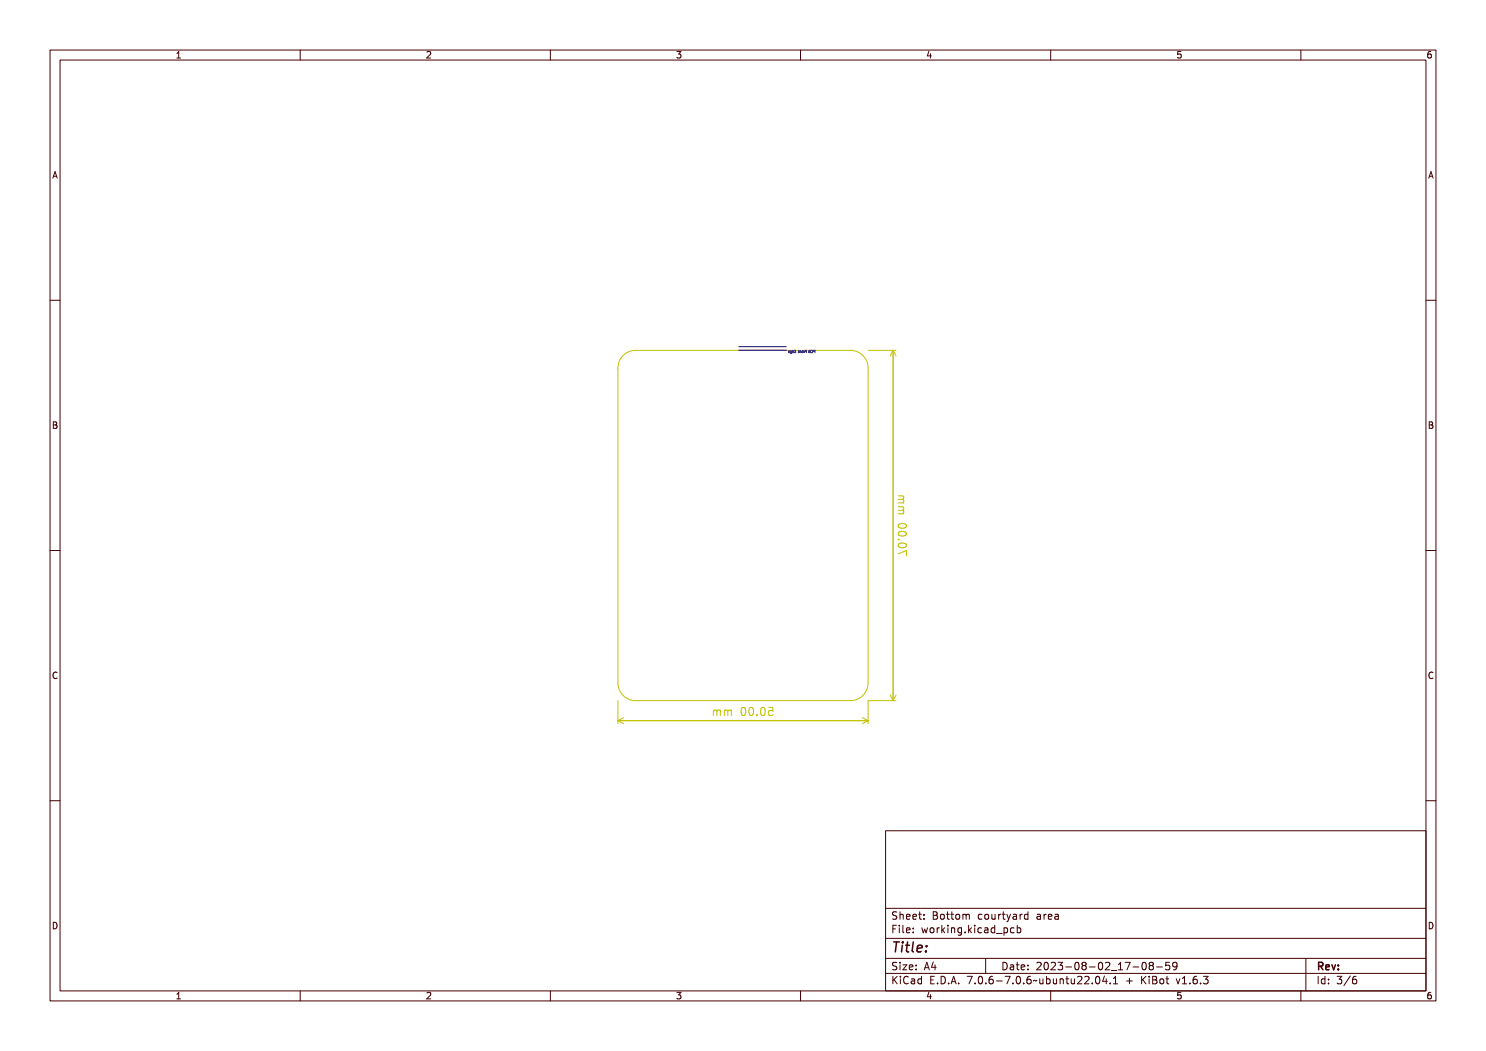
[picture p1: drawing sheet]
<svg xmlns="http://www.w3.org/2000/svg" width="297mm" height="210mm" viewBox="0 0 297 210" stroke-linecap="round" stroke-linejoin="round" font-family="sans-serif">
<g fill="none" stroke="#c2c200" stroke-width=".2">
<path d="M124.5 71a3.5 3.5 0 0 1 2.5-1h43a3.5 3.5 0 0 1 3.5 3.5v63a3.5 3.5 0 0 1-3.5 3.5h-43a3.5 3.5 0 0 1-3.5-3.5v-63a3.5 3.5 0 0 1 1-2.5zM173.5 70h5.6M178.5 70v70M178.5 70l-.6 1.1M178.5 70l.6 1.1M179.5 99.1l1 .1 .1 .4-.2 .2M179.5 99.8h.9M179.9 100l1.2-.1v.1h-.9l-.2 .2 .2 .1h.9v.2h-.9l-.2 .1 .2 .2h.9v.2h-1.2l.1-.2-.1-.3 .1-.2zM180.4 99.8l.2 .2-.1 .5M179.5 109.1l1.6 .6v.2l-1.4-.6v.8h-.2zM179.5 110.7l1.7-.7v1.1M179.5 107.8h.2"/>
<path d="M179.5 102.7h1.1M179.5 101.3h1l.1 .4-.2 .3M179.5 102h.9M179.5 100.5h1.1M179.6 108a.98 .98 0 0 1 1.5 .3 .92 .92 0 0 1-.8 .5 .92 .92 0 0 1-.8-.5zM179.6 105.4a.98 .98 0 0 1 1.5 .3 .92 .92 0 0 1-.8 .5 .92 .92 0 0 1-.8-.5zM179.6 104.1a.98 .98 0 0 1 1.5 .2 .92 .92 0 0 1-.8 .6 .92 .92 0 0 1-.8-.6zM179.6 106.4a1.09 1.09 0 0 1 1.6 .2 .87 .87 0 0 1-.9 .5 .87 .87 0 0 1-.8-.5zM179.6 108.7a1.09 1.09 0 0 1 1.6 .2 .87 .87 0 0 1-.9 .6 .87 .87 0 0 1-.8-.6zM179.7 104.8a.88 .88 0 0 1 1.5 .4 .93 .93 0 0 1-1.7-.2zM179.7 108.2a1.01 1.01 0 0 1 1.3 .1 .87 .87 0 0 1-1.4 0zM179.7 105.5a1.01 1.01 0 0 1 1.3 .2 .87 .87 0 0 1-1.4 0z"/>
<path d="M179.7 104.2a1.01 1.01 0 0 1 1.3 .1 .87 .87 0 0 1-1.4 0zM179.9 101.3l1.2-.1v.1l-.9 .1-.2 .1 .2 .1h.9v.2h-.9l-.2 .1 .2 .2h.9v.2h-1.2l.1-.2-.1-.3 .1-.1zM180.4 102l.2 .2-.1 .5M180.8 106.8h.3v.3h-.3zM177.9 138.9l.6 1.1M179.1 138.9l-.6 1.1M123.5 140v4.6M123.5 144h50M123.5 144l1.1 .6M124.6 143.4l-1.1 .6M142.7 142l-.1 1M143.5 141.5h.8v.1h-.6v.4a.58 .58 0 0 1 .7 .7 .58 .58 0 0 1-1 .3v-.2a.42 .42 0 0 0 .6 .1 .42 .42 0 0 0 .1-.6 .42 .42 0 0 0-.6-.1z"/>
<path d="M144.9 141.5a.57 .57 0 0 1 .7 .1 .57 .57 0 0 1 .1 .6 .57 .57 0 0 1-.5 .9 .57 .57 0 0 1-.5-.9zM145.1 141.6a.63 .63 0 0 1 .4 1l-.1 .3a.62 .62 0 0 1-.4-1zM146.4 142.7h.3v.3h-.3zM147.6 141.5a.57 .57 0 0 1 .6 .1 .57 .57 0 0 1 .2 .6 .57 .57 0 0 1-.6 .9 .57 .57 0 0 1-.5-.9zM147.7 141.6a.63 .63 0 0 1 .4 1l-.1 .3a.62 .62 0 0 1-.4-1zM148.9 141.5a.57 .57 0 0 1 .6 .1 .57 .57 0 0 1 .2 .6 .57 .57 0 0 1-.5 .9 .57 .57 0 0 1-.6-.9zM149 141.6a.63 .63 0 0 1 .4 1l-.1 .3a.62 .62 0 0 1-.4-1zM151.2 141.8l.2 .2 .3-.2 .1 .2 .4-.2 .1 1.2h-.1v-.8l-.2-.2-.1 .2v.8h-.2v-.8l-.1-.2-.2 .2v.8h-.2zM152.6 141.8l.1 .2 .3-.2 .2 .2 .3-.2 .1 1.2h-.1v-.8l-.2-.2-.1 .2v.8h-.2v-.8l-.1-.2-.2 .2v.8h-.1zM153.6 141.3h.8l.1 .8-.2-.1M154.5 142.8l-.2 .2M172.4 143.4l1.1 .6"/>
<path d="M173.5 144l-1.1 .6M179.1 140h-5.6v4.6"/>
<circle cx="180.3" cy="108.3" r=".14"/>
<circle cx="180.3" cy="104.3" r=".14"/>
<circle cx="180.3" cy="105.7" r=".14"/>
<circle cx="145.2" cy="142.2" r=".14"/>
<circle cx="147.8" cy="142.2" r=".14"/>
<circle cx="149.2" cy="142.2" r=".14"/>
</g>
<g fill="none" stroke="#000084" stroke-width=".2">
<path d="M147.7 70h9.5M147.7 69.3h9.5M152.4 70l.3 .1-.3 .2v.1zM152.4 70.1l.2 .1h-.2zM152.8 70.1h.2a.16 .16 0 0 0-.2 .1 .16 .16 0 0 0 .2 .2 .22 .22 0 0 1-.3-.1 .22 .22 0 0 1 .1-.2zM153.1 70l.3 .1-.1 .3h-.2zM153.2 70.2l.1 .2h-.1zM153.2 70.1h.1l-.1 .1zM153.9 70h.2l-.2 .1v.1h.2h-.2v.2zM154.3 70.1h.2l-.2 .1v.2zM154.9 70.1h.3v.3l-.1-.2-.2 .2zM155.4 70l.2 .1-.2 .1 .2 .2h-.2z"/>
<path d="M156.1 70h.2l-.2 .1v.1h.2h-.2v.2h.2h-.2zM156.4 70.2h.2l.1-.2v.4h-.3zM156.8 70.2l.2-.1v.5h-.2l.2-.2h-.2zM157.2 70.2h.2v.1h-.2l.2 .1h-.2zM157.2 70.2l.2 .1zM157.6 70.2h.2v.2h-.2M157.6 70.2v.1M157.6 70.3h.2M158 70.2h.2M158 70.2v.3l.2 .1M158.2 70.2h.1M158.2 70.4h-.2"/>
<path d="M158.2 70.2v.2M158.2 70.4h.1M158.4 70v.4h.2v-.2M158.4 70.2h.2M158.6 70.2h.1M158.8 70h.2v.5h-.2M158.9 70.2h.1M159.5 70.5h.1M159.5 70.2h.2M159.6 70.4v.1M159.6 70v.4M160 70.2h-.1v.3"/>
<path d="M160 70.2h.1M160.1 70.2v.3M160.3 70.2v.2h.2M160.3 70.2h.2v.2M160.3 70.2h.1M160.5 70.4h.1M160.6 70.2l.2 .1M160.8 70.2v.3M160.9 70h.2v.5M161 70.2h.1M161.7 70.3h.1M161.7 70.1v.1"/>
<path d="M161.7 70.2h.1M161.8 70h.2v.5l-.3-.1v-.1M161.8 70l-.1 .1M161.8 70.2h.1M161.8 70.2h.2M161.8 70.2l-.1 .1M162.2 70.1v-.1a.21 .21 0 0 1 .2 .2 .21 .21 0 0 1-.2 .2M162.6 70.1l.1 .1 .2 .1M162.7 70h.2v.5M162.7 70l-.1 .1"/>
<circle cx="154.7" cy="70.3" r=".17"/>
<circle cx="154.7" cy="70.3" r=".12"/>
<circle cx="156.6" cy="70.3" r=".11"/>
<circle cx="156.9" cy="70.3" r=".11"/>
</g>
<g fill="none" stroke="#480000" stroke-width=".2">
<path d="M10 10h277v190h-277zM12 12h273v186h-273zM60 10v2M110 10v2M160 10v2M210 10v2M260 10v2M10 60h2M285 60h2M10 110h2M285 110h2M10 160h2"/>
<path d="M285 160h2M177 166h108v32h-108zM60 198v2M110 198v2M160 198v2M177 181.5h108M177 187.5h108M177 191.5h108M177 194.5h108M178.1 195.2h.2v.6l.6-.6h.3l-.6 .6 .6 .8h-.2l-.5-.7-.2 .2v.5h-.2zM178.2 185h.9v.2h-.7v.4h.6v.2h-.6v.7h-.2zM178.3 182.4l.5-.1h.2v.2a.31 .31 0 0 0-.5-.1 .31 .31 0 0 0 0 .5 .5 .5 0 0 1 .6 .6 .5 .5 0 0 1-.8 .2l-.1-.2a.34 .34 0 0 0 .4 .1 .34 .34 0 0 0 .1-.5 .47 .47 0 0 1-.5-.2 .47 .47 0 0 1 .1-.5z"/>
<path d="M178.3 192.5l.5-.1h.2v.2a.31 .31 0 0 0-.5-.1 .31 .31 0 0 0 0 .5 .5 .5 0 0 1 .6 .6 .5 .5 0 0 1-.8 .2l-.1-.2a.34 .34 0 0 0 .4 .1 .34 .34 0 0 0 .1-.5 .47 .47 0 0 1-.5-.2 .47 .47 0 0 1 .1-.5zM179.4 182.2h.2v.6a.35 .35 0 0 1 .4-.1 .35 .35 0 0 1 .2 .4v.6h-.2v-.8h-.4v.8h-.2zM179.5 185.4h.4v.9h.4v.2h-.9v-.2h.3v-.8h-.2zM179.5 192.8h.4v.9h.4v.1h-.9v-.1h.3v-.8h-.2zM179.5 195.6h.4v.9h.4v.1h-.9v-.1h.3v-.8h-.2zM179.7 184.9h.2v.3h-.2zM179.7 192.3h.2v.3h-.2zM179.7 195.1h.2v.3h-.2zM180.6 184.9h.4v1.3l.4 .1v.2l-.5-.2v-1.2h-.3zM180.6 192.8h.8l-.6 .9h.6v.1h-.8l.6-.9h-.6zM180.7 182.8l.1-.1a.49 .49 0 0 1 .5 0 .49 .49 0 0 1 .2 .5h-.8a.42 .42 0 0 0 .3 .4 .42 .42 0 0 0 .4-.1 .47 .47 0 0 1-.4 .3 .47 .47 0 0 1-.4-.3zM180.7 195.4a.4 .4 0 0 1 .4-.3 .4 .4 0 0 1 .4 .3 .56 .56 0 0 0-.8 .4 .56 .56 0 0 0 .5 .7l.3-.1a.43 .43 0 0 1-.5 .3 .43 .43 0 0 1-.4-.4v-.6z"/>
<path d="M180.8 182.9l.4-.1 .1 .3h-.6zM181.8 195.6l.3-.1a.43 .43 0 0 1 .5 .5v.6h-.1v-.1a.38 .38 0 0 1-.5 .2 .38 .38 0 0 1-.2-.5 .38 .38 0 0 1 .4-.2h.3a.35 .35 0 0 0-.3-.4 .35 .35 0 0 0-.4 .2zM181.9 182.8l.1-.1a.49 .49 0 0 1 .5 0 .49 .49 0 0 1 .2 .5h-.8a.42 .42 0 0 0 .3 .4 .42 .42 0 0 0 .5-.1 .47 .47 0 0 1-.5 .3 .47 .47 0 0 1-.4-.3zM181.9 185.5l.1-.1a.49 .49 0 0 1 .5 0 .49 .49 0 0 1 .2 .5h-.8a.42 .42 0 0 0 .3 .4 .42 .42 0 0 0 .5-.1 .47 .47 0 0 1-.5 .3 .47 .47 0 0 1-.4-.3zM181.9 192.9l.1-.1a.49 .49 0 0 1 .5 0 .49 .49 0 0 1 .2 .5h-.8a.42 .42 0 0 0 .3 .4 .42 .42 0 0 0 .5-.1 .47 .47 0 0 1-.5 .3 .47 .47 0 0 1-.4-.3zM182 196.2l.5-.1a.31 .31 0 0 1-.2 .4 .31 .31 0 0 1-.4-.1zM182 182.9l.4-.1 .1 .3h-.6zM182 185.6l.4-.1 .1 .3h-.6zM182 193l.4-.1 .1 .3h-.6zM183 195.7l.4-.2 .2 .2v-.6h.2v1.5h-.2v-.1a.42 .42 0 0 1-.5 .1 .42 .42 0 0 1-.2-.5zM183.2 195.8l.1-.1a.4 .4 0 0 1 .3 .4 .4 .4 0 0 1-.3 .4l-.2-.2zM183.2 182.3h.2v.4h.4v.1h-.4v.7l.4 .1v.1h-.4l-.1-.1-.1-.8h-.3v-.1h.3z"/>
<path d="M183.3 185.4h.2v.3h-.2zM183.3 186.2h.2v.3h-.2zM183.3 192.8h.2v.3h-.2zM183.3 193.6h.2v.2h-.2zM184.5 182.7h.2v.3h-.2zM184.5 183.5h.2v.2h-.2zM185.2 185.4h.2l.2 .8 .1-.5h.2l.2 .5 .1-.8h.2l-.2 1.1h-.2l-.2-.7-.2 .7h-.1zM185.4 195.2h.9v.2h-.7v.4h.6v.2h-.6v.5h.7v.1h-.9zM185.7 192.4h.2l.5 1.4h-.2l-.1-.3h-.5l-.1 .3h-.2zM185.8 192.6l.2 .7h-.4zM186.6 182.3h.4a.35 .35 0 0 1 .5 .2 .35 .35 0 0 1-.3 .5 .41 .41 0 0 1 .3 .5 .41 .41 0 0 1-.5 .2h-.4zM186.8 183.1h.2a.27 .27 0 0 1 .3 .2 .27 .27 0 0 1-.3 .3h-.2z"/>
<path d="M186.8 182.5h.2a.23 .23 0 0 1 .3 .2 .23 .23 0 0 1-.3 .2h-.2zM186.8 185.6l.1-.1a.39 .39 0 0 1 .4 .4 .39 .39 0 0 1-.4 .4l-.1-.2zM186.9 196.4h.2v.2h-.2zM187.1 192.4h.2v.9h.2v.2h-.2v.3h-.2v-.3h-.6zM187.1 192.6v.7h-.4zM187.8 195.2a.76 .76 0 0 1 .9 .7 .76 .76 0 0 1-.9 .7zM188 195.4a.57 .57 0 0 1 .5 .5 .57 .57 0 0 1-.5 .6zM188 185.4h.2v.2v-.1a.29 .29 0 0 1 .3-.2 .29 .29 0 0 1 .3 .3 .37 .37 0 0 0-.5-.1 .37 .37 0 0 0-.1 .4v.6h-.2zM188 182.9l.1-.1a.39 .39 0 0 1 .4 .4 .39 .39 0 0 1-.4 .4l-.1-.2zM189.1 184.9h.1v.9l.5-.4h.2l-.4 .4 .5 .7h-.2l-.4-.6-.2 .1v.5h-.1zM189.2 182.3h.2v.4h.4v.1h-.4v.7l.4 .1v.1h-.4l-.1-.1-.1-.8h-.2v-.1h.2zM189.3 196.4h.3v.2h-.3z"/>
<path d="M190.3 185.4h.4v.9h.4v.2h-.9v-.2h.4v-.8h-.3zM190.5 182.3h.1v.4h.4v.1h-.4v.7l.4 .1v.1h-.4l-.1-.1v-.8h-.3v-.1h.3zM190.5 195.2h.3l.4 1.4h-.2l-.1-.3h-.5l-.1 .3h-.2zM190.6 184.9h.1v.3h-.1zM190.6 195.4l.2 .7h-.4zM191.4 185.4h.2v.1a.35 .35 0 0 1 .4-.1 .35 .35 0 0 1 .3 .4v.7h-.2l-.1-.9h-.3l-.1 .9h-.2zM191.6 182.9l.1-.1a.39 .39 0 0 1 .4 .4 .39 .39 0 0 1-.4 .4l-.1-.2zM191.7 196.4h.3v.2h-.3zM192.5 182.7l.6 .1 .3-.1 .1 1h-.1l-.1-.9-.2 .1v.8h-.1l-.2-.9-.1 .9h-.2zM192.7 185.5l.3-.2 .3 .2v-.1h.2v1a.53 .53 0 0 1-.8 .4v-.2a.36 .36 0 0 0 .4 .1 .36 .36 0 0 0 .2-.4l-.1 .1a.53 .53 0 0 1-.7-.3 .53 .53 0 0 1 .2-.6zM192.8 185.6l.1-.1a.39 .39 0 0 1 .4 .4 .39 .39 0 0 1-.4 .4l-.1-.2zM193.8 195.2h.9l-.5 1.4h-.2l.5-1.2h-.7z"/>
<path d="M194.1 186.2h.3v.3h-.3zM195.1 184.9h.2v.9l.4-.4h.3l-.5 .4 .5 .7h-.2l-.4-.6-.1 .1v.5h-.2zM195.2 182.8a.39 .39 0 0 1 .4-.2 .39 .39 0 0 1 .3 .3 .4 .4 0 0 0-.6 0 .4 .4 0 0 0 0 .6 .4 .4 0 0 0 .6 0 .45 .45 0 0 1-.6 .3 .45 .45 0 0 1-.3-.6zM195.3 196.4h.3v.2h-.3zM196.3 185.4h.5v.9h.3v.2h-.9v-.2h.4v-.8h-.3zM196.3 195.4a.57 .57 0 0 1 .7 0 .57 .57 0 0 1 .1 .8 .5 .5 0 0 1-.6 .5 .5 .5 0 0 1-.3-.8zM196.4 182.9l.1-.1a.39 .39 0 0 1 .4 .4 .39 .39 0 0 1-.4 .4l-.1-.2zM196.5 195.4a.61 .61 0 0 1 .4 1l-.1 .1a.61 .61 0 0 1-.4-1zM196.6 184.9h.2v.3h-.2zM197 191.5v3M197.4 182.7h.2v.8l.2 .1 .3-.2v-.7h.2v1h-.2v-.1a.35 .35 0 0 1-.4 .2 .35 .35 0 0 1-.3-.5zM197.6 185.5a.39 .39 0 0 1 .4-.2 .39 .39 0 0 1 .3 .3 .4 .4 0 0 0-.6 0 .4 .4 0 0 0 0 .6 .4 .4 0 0 0 .6 0 .45 .45 0 0 1-.6 .3 .45 .45 0 0 1-.3-.6z"/>
<path d="M197.7 196.4h.3v.2h-.3zM198.7 185.4l.2-.1a.43 .43 0 0 1 .6 .5v.7h-.2v-.2a.38 .38 0 0 1-.5 .2 .38 .38 0 0 1-.2-.5 .38 .38 0 0 1 .5-.2h.2a.35 .35 0 0 0-.3-.4 .35 .35 0 0 0-.3 .2zM198.7 195.4a.38 .38 0 0 1 .4-.3 .38 .38 0 0 1 .3 .3 .43 .43 0 0 0-.5 0 .43 .43 0 0 0-.1 .5 .46 .46 0 0 1 .7 .1 .46 .46 0 0 1-.2 .6 .46 .46 0 0 1-.7-.2zM198.8 182.7h.2v.2v-.1a.29 .29 0 0 1 .4-.2 .29 .29 0 0 1 .2 .3 .37 .37 0 0 0-.4-.1 .37 .37 0 0 0-.2 .4v.5h-.2zM198.8 186l.5-.1a.31 .31 0 0 1-.1 .4 .31 .31 0 0 1-.4-.1zM199.9 185.5l.3-.2 .3 .2v-.6h.2v1.6h-.2v-.2a.42 .42 0 0 1-.5 .1 .42 .42 0 0 1-.2-.5zM200 196h.5v.2h-.5zM200 185.6l.1-.1a.39 .39 0 0 1 .4 .4 .39 .39 0 0 1-.4 .4l-.1-.2zM200.1 182.3h.2v.4h.4v.1h-.4v.7l.4 .1v.1h-.4l-.2-.1v-.8h-.3v-.1h.3zM200.1 192.4a.76 .76 0 0 1 1 .7 .76 .76 0 0 1-1 .7zM200.3 192.6a.57 .57 0 0 1 .6 .5 .57 .57 0 0 1-.6 .6zM200.9 186.8l1.2 .1z"/>
<path d="M201 182.7h.2l.3 .8 .3-.8h.2l-.3 .7a.68 .68 0 0 1-.7 .8l.4-.5zM201 195.2h.9l-.5 1.4h-.2l.5-1.2h-.7zM201.4 192.8l.3-.1a.43 .43 0 0 1 .5 .5v.6h-.1v-.1a.38 .38 0 0 1-.5 .2 .38 .38 0 0 1-.2-.5 .38 .38 0 0 1 .4-.2h.3a.35 .35 0 0 0-.3-.4 .35 .35 0 0 0-.4 .2zM201.6 193.4l.5-.1a.31 .31 0 0 1-.2 .4 .31 .31 0 0 1-.4-.1zM202.2 185.4h.2v.1a.53 .53 0 0 1 .8 .3 .53 .53 0 0 1-.6 .7l-.2-.2v.6h-.2zM202.3 182.7l.3-.1a.43 .43 0 0 1 .5 .5v.6h-.2v-.1a.38 .38 0 0 1-.5 .2 .38 .38 0 0 1-.2-.5 .38 .38 0 0 1 .5-.2h.2a.35 .35 0 0 0-.2-.4 .35 .35 0 0 0-.4 .2zM202.4 183.3l.5-.1a.31 .31 0 0 1-.1 .4 .31 .31 0 0 1-.4-.1zM202.5 185.6l.1-.1a.4 .4 0 0 1 .4 .4 .4 .4 0 0 1-.4 .4l-.2-.2zM202.5 196.4h.3v.2h-.3zM202.8 192.4h.2v.4h.4v.1h-.4v.7l.4 .1v.1h-.4l-.2-.1v-.8h-.3v-.1h.3zM203.5 195.4a.57 .57 0 0 1 .8 0 .57 .57 0 0 1 0 .8 .5 .5 0 0 1-.6 .5 .5 .5 0 0 1-.3-.8zM203.6 185.5a.39 .39 0 0 1 .4-.2 .39 .39 0 0 1 .3 .3 .4 .4 0 0 0-.5 0 .4 .4 0 0 0 0 .6 .4 .4 0 0 0 .5 0 .45 .45 0 0 1-.6 .3 .45 .45 0 0 1-.2-.6z"/>
<path d="M203.6 182.7h.2v.2l.1-.1a.29 .29 0 0 1 .3-.2 .29 .29 0 0 1 .2 .3 .37 .37 0 0 0-.4-.1 .37 .37 0 0 0-.2 .4v.5h-.2zM203.7 195.4a.61 .61 0 0 1 .4 1l-.1 .1a.61 .61 0 0 1-.3-1zM203.9 192.9l.1-.1a.49 .49 0 0 1 .5 0 .49 .49 0 0 1 .2 .5h-.8a.42 .42 0 0 0 .3 .4 .42 .42 0 0 0 .5-.1 .47 .47 0 0 1-.5 .3 .47 .47 0 0 1-.4-.3zM204 193l.4-.1 .1 .3h-.6zM204.7 184.9h.1v.6a.53 .53 0 0 1 .8 .3 .53 .53 0 0 1-.6 .7l-.2-.2v.2h-.1zM204.7 182.8l.3-.2 .3 .2v-.6h.2v1.5h-.2v-.1a.42 .42 0 0 1-.5 .1 .42 .42 0 0 1-.2-.5zM204.8 182.9l.1-.1a.4 .4 0 0 1 .4 .4 .4 .4 0 0 1-.4 .4l-.1-.2zM204.9 185.6l.1-.1a.39 .39 0 0 1 .4 .4 .39 .39 0 0 1-.4 .4l-.1-.2zM204.9 196.4h.3v.2h-.3zM205.3 192.8h.2v.3h-.2zM205.3 193.6h.2v.2h-.2zM205.9 195.4a.38 .38 0 0 1 .4-.3 .38 .38 0 0 1 .3 .3 .43 .43 0 0 0-.5 0 .43 .43 0 0 0-.1 .5 .46 .46 0 0 1 .7 .1 .46 .46 0 0 1-.2 .6 .46 .46 0 0 1-.6-.2z"/>
<path d="M207 196l1-.1a.49 .49 0 0 1-.8 .1l-.2 .2zM207.1 182.7l.3-.1a.43 .43 0 0 1 .5 .5v.6h-.2v-.1a.38 .38 0 0 1-.5 .2 .38 .38 0 0 1-.2-.5 .38 .38 0 0 1 .5-.2h.2a.35 .35 0 0 0-.2-.4 .35 .35 0 0 0-.4 .2zM207.3 183.3l.4-.1a.31 .31 0 0 1-.1 .4 .31 .31 0 0 1-.4-.1zM207.4 192.5a.53 .53 0 0 1 .8 .1 .53 .53 0 0 1-.3 .7l-.3 .4h.7v.1h-.9l.3-.5a.4 .4 0 0 0 .3-.4 .4 .4 0 0 0-.3-.4l-.3 .2zM208.3 195.6h.1l.1 .8 .2 .1 .2-.2v-.7h.2v1h-.2v-.1a.35 .35 0 0 1-.4 .2 .35 .35 0 0 1-.2-.5zM208.4 182.7h.2v.2l.1-.1a.29 .29 0 0 1 .3-.2 .29 .29 0 0 1 .2 .3 .37 .37 0 0 0-.4-.1 .37 .37 0 0 0-.2 .4v.5h-.2zM208.7 192.6a.57 .57 0 0 1 .7 0 .57 .57 0 0 1 .1 .8 .5 .5 0 0 1-.6 .5 .5 .5 0 0 1-.3-.8zM208.9 192.6a.61 .61 0 0 1 .3 1l-.1 .1a.61 .61 0 0 1-.3-1zM209.5 195.1h.2v.6a.53 .53 0 0 1 .7 .3 .53 .53 0 0 1-.6 .7l-.1-.2v.1h-.2zM209.5 182.8l.2-.1a.49 .49 0 0 1 .5 0 .49 .49 0 0 1 .2 .5h-.8a.42 .42 0 0 0 .3 .4 .42 .42 0 0 0 .4-.1 .47 .47 0 0 1-.4 .3 .47 .47 0 0 1-.4-.3zM209.7 182.9l.3-.1 .2 .3h-.6zM209.7 195.8l.1-.1a.4 .4 0 0 1 .4 .4 .4 .4 0 0 1-.4 .4l-.1-.2z"/>
<path d="M209.8 192.5a.53 .53 0 0 1 .8 .1 .53 .53 0 0 1-.3 .7l-.3 .4h.7v.1h-.9l.3-.5a.4 .4 0 0 0 .3-.4 .4 .4 0 0 0-.3-.4l-.3 .2zM210 198v2M210.7 195.6h.2v.8l.2 .1 .2-.2v-.7h.2v1h-.2v-.1a.35 .35 0 0 1-.4 .2 .35 .35 0 0 1-.2-.5zM210.7 182.7l.3-.1a.43 .43 0 0 1 .5 .5v.6h-.2v-.1a.38 .38 0 0 1-.4 .2 .38 .38 0 0 1-.3-.5 .38 .38 0 0 1 .5-.2h.2a.35 .35 0 0 0-.2-.4 .35 .35 0 0 0-.4 .2zM210.9 183.3l.4-.1a.31 .31 0 0 1-.1 .4 .31 .31 0 0 1-.4-.1zM211 192.4a.46 .46 0 0 1 .6 0 .46 .46 0 0 1 .1 .6l-.1 .1a.47 .47 0 0 1 .2 .7 .47 .47 0 0 1-.7 0l-.1-.2a.35 .35 0 0 0 .5 .1 .35 .35 0 0 0 0-.5h-.3v-.2a.29 .29 0 0 0 .4-.1 .29 .29 0 0 0-.1-.4 .29 .29 0 0 0-.4 .1h-.1zM211.9 195.6h.2v.1a.35 .35 0 0 1 .4-.1 .35 .35 0 0 1 .2 .4v.6h-.2v-.8h-.4v.8h-.2zM212.4 193.2h.5v.2h-.5zM213.3 195.2h.2v.4h.4v.1h-.4v.7l.4 .1v.1h-.4l-.2-.1v-.8h-.3v-.1h.3zM213.5 192.6a.57 .57 0 0 1 .7 0 .57 .57 0 0 1 .1 .8 .5 .5 0 0 1-.6 .5 .5 .5 0 0 1-.3-.8zM213.7 192.6a.61 .61 0 0 1 .3 1v.1a.61 .61 0 0 1-.4-1zM214.3 195.6h.2v.8l.2 .1 .2-.2v-.7h.2v1h-.2v-.1a.35 .35 0 0 1-.4 .2 .35 .35 0 0 1-.2-.5z"/>
<path d="M214.7 192.5a.41 .41 0 0 1 .7-.1 .41 .41 0 0 1-.2 .7 .42 .42 0 0 1 .2 .6 .42 .42 0 0 1-.7 0 .42 .42 0 0 1 .2-.6l-.3-.2zM215.5 195.3a.53 .53 0 0 1 .8 .1 .53 .53 0 0 1-.3 .7l-.3 .4h.6v.1h-.9l.4-.5a.4 .4 0 0 0 .3-.4 .4 .4 0 0 0-.3-.4l-.3 .2zM216 193.2h.5v.2h-.5zM216.7 195.3a.53 .53 0 0 1 .8 .1 .53 .53 0 0 1-.3 .7l-.3 .4h.6v.1h-.9l.4-.5a.4 .4 0 0 0 .3-.4 .4 .4 0 0 0-.3-.4l-.3 .2zM217.1 192.6a.57 .57 0 0 1 .7 0 .57 .57 0 0 1 .1 .8 .5 .5 0 0 1-.6 .5 .5 .5 0 0 1-.3-.8zM217.3 192.6a.61 .61 0 0 1 .3 1v.1a.61 .61 0 0 1-.4-1zM218.2 196.4h.2v.2h-.2zM218.2 192.5a.53 .53 0 0 1 .8 .1 .53 .53 0 0 1-.3 .7l-.3 .4h.7v.1h-.9l.3-.5a.4 .4 0 0 0 .4-.4 .4 .4 0 0 0-.4-.4l-.3 .2zM219.2 195.4a.57 .57 0 0 1 .7 0 .57 .57 0 0 1 .1 .8 .5 .5 0 0 1-.7 .5 .5 .5 0 0 1-.3-.8zM219.2 194.2l1.3 .1zM219.4 195.4a.61 .61 0 0 1 .3 1l-.1 .1a.61 .61 0 0 1-.3-1zM220.7 192.5l.5-.1v1.3h.3v.1h-.8v-.1h.3v-1.1h-.3z"/>
<path d="M220.8 195.2h.2v.9h.2v.2h-.2v.3h-.2v-.3h-.6zM220.8 195.4v.7h-.4zM221.8 196.4h.2v.2h-.2zM221.8 192.4h.9l-.5 1.4h-.2l.5-1.2h-.7zM222.8 195.3l.5-.1v1.3h.3v.1h-.8v-.1h.3v-1.1h-.3zM223.2 193.2h.5v.2h-.5zM224.3 192.6a.57 .57 0 0 1 .8 0 .57 .57 0 0 1 0 .8 .5 .5 0 0 1-.6 .5 .5 .5 0 0 1-.3-.8zM224.5 192.6a.61 .61 0 0 1 .4 1l-.1 .1a.61 .61 0 0 1-.3-1zM225.4 195.5h.2v.4h.4v.2h-.4v.4h-.2v-.4h-.4v-.2h.4zM225.5 192.5a.41 .41 0 0 1 .7-.1 .41 .41 0 0 1-.2 .7 .42 .42 0 0 1 .2 .6 .42 .42 0 0 1-.7 0 .42 .42 0 0 1 .2-.6l-.3-.2zM226.8 193.2h.5v.2h-.5zM227.5 195.2h.2v.6l.6-.6h.2l-.6 .6 .6 .8h-.2l-.5-.7-.1 .2v.5h-.2z"/>
<path d="M227.9 192.4h.7v.2h-.5v.3a.53 .53 0 0 1 .6 .7 .53 .53 0 0 1-.9 .2v-.2a.38 .38 0 0 0 .6 .1 .38 .38 0 0 0 0-.5 .38 .38 0 0 0-.5-.1zM228.8 195.6h.4v.9h.4v.1h-.9v-.1h.4v-.8h-.3zM229.1 195.1h.1v.3h-.1zM229.1 192.5a.53 .53 0 0 1 .7 0 .53 .53 0 0 1 .1 .6 .6 .6 0 0 1-.1 .6 .6 .6 0 0 1-.7 .1v-.2a.43 .43 0 0 0 .5 0 .43 .43 0 0 0 .2-.4 .47 .47 0 0 1-.7 0 .47 .47 0 0 1 0-.7zM229.9 195.2h.4a.35 .35 0 0 1 .5 .2 .35 .35 0 0 1-.3 .5 .41 .41 0 0 1 .3 .5 .41 .41 0 0 1-.5 .2h-.4zM230.1 196h.2a.27 .27 0 0 1 .3 .2 .27 .27 0 0 1-.3 .3h-.2zM230.1 195.4h.2a.23 .23 0 0 1 .3 .2 .23 .23 0 0 1-.3 .2h-.2zM231.2 193.2h1.1M231.3 195.8l.1-.1a.39 .39 0 0 1 .4 .4 .39 .39 0 0 1-.4 .4l-.1-.2zM232.6 195.2h.1v.4h.4v.1h-.4l.1 .7 .3 .1v.1h-.3l-.2-.1v-.8h-.3v-.1h.3zM233.7 192.3h-.7v.7l.2-.1h.5l.1 .2-.1 .5-.2 .2-.5-.2M234.6 195.6h.2l.3 .9 .4-.9h.2l-.4 1h-.3z"/>
<path d="M235.2 192.9l-.2 .3h-.3l-.3-.3 .1-.5 .5-.1 .2 .1a.99 .99 0 0 1-.4 1.4h-.3M236 195.3l.5-.1v1.3h.3v.1h-.8v-.1h.3v-1.1h-.3zM237.4 196.4h.3v.2h-.3zM238.4 195.4a.38 .38 0 0 1 .4-.3 .38 .38 0 0 1 .3 .3 .43 .43 0 0 0-.5 0 .43 .43 0 0 0-.1 .5 .46 .46 0 0 1 .7 .1 .46 .46 0 0 1-.2 .6 .46 .46 0 0 1-.7-.2zM239.8 196.4h.3v.2h-.3zM240.7 195.2a.46 .46 0 0 1 .6 0 .46 .46 0 0 1 .1 .6l-.1 .1a.47 .47 0 0 1 .2 .7 .47 .47 0 0 1-.7 0l-.1-.2a.35 .35 0 0 0 .5 .1 .35 .35 0 0 0 0-.5l-.3-.1v-.1a.29 .29 0 0 0 .4-.1 .29 .29 0 0 0-.1-.4 .29 .29 0 0 0-.4 .1h-.1zM260 198v2M261 191.5v6.5M263.2 195.2h.8v.2h-.3v1.1h.3v.1h-.8v-.1h.3v-1.1h-.3zM264.4 195.7l.3-.2 .3 .2v-.6h.2v1.5h-.2v-.1a.42 .42 0 0 1-.5 .1 .42 .42 0 0 1-.2-.5zM264.6 195.8l.1-.1a.4 .4 0 0 1 .3 .4 .4 .4 0 0 1-.3 .4l-.2-.2zM265.9 195.6h.2v.3h-.2z"/>
<path d="M265.9 196.4h.2v.2h-.2zM268 195.2a.46 .46 0 0 1 .6 0 .46 .46 0 0 1 .1 .6l-.1 .1a.47 .47 0 0 1 .2 .7 .47 .47 0 0 1-.8 0l-.1-.2a.35 .35 0 0 0 .6 .1 .35 .35 0 0 0 0-.5l-.3-.1v-.1a.29 .29 0 0 0 .4-.1 .29 .29 0 0 0-.1-.4 .29 .29 0 0 0-.4 .1h-.1zM269.9 195.2h.2l-.8 1.6h-.2zM270.5 195.4a.38 .38 0 0 1 .4-.3 .38 .38 0 0 1 .3 .3 .43 .43 0 0 0-.5 0 .43 .43 0 0 0-.2 .5 .46 .46 0 0 1 .7 .1 .46 .46 0 0 1-.2 .6 .46 .46 0 0 1-.6-.2z"/>
<circle cx="187" cy="185.9" r=".53"/>
<circle cx="188.2" cy="183.2" r=".53"/>
<circle cx="191.8" cy="183.2" r=".53"/>
<circle cx="196.6" cy="183.2" r=".53"/>
<circle cx="196.7" cy="195.9" r=".13"/>
<circle cx="199.1" cy="196.2" r=".32"/>
<circle cx="203.9" cy="195.9" r=".13"/>
<circle cx="206.3" cy="196.2" r=".32"/>
<circle cx="209" cy="193.1" r=".13"/>
<circle cx="213.8" cy="193.1" r=".13"/>
<circle cx="215" cy="193.4" r=".29"/>
<circle cx="215" cy="192.8" r=".25"/>
<circle cx="217.4" cy="193.1" r=".13"/>
<circle cx="219.5" cy="195.9" r=".13"/>
<circle cx="224.7" cy="193.1" r=".13"/>
<circle cx="225.9" cy="193.4" r=".29"/>
<circle cx="225.9" cy="192.8" r=".25"/>
<circle cx="229.4" cy="192.9" r=".32"/>
<circle cx="231.5" cy="196.1" r=".53"/>
<circle cx="238.8" cy="196.2" r=".32"/>
<circle cx="270.9" cy="196.2" r=".32"/>
</g>
<g fill="none" stroke="#480000" stroke-width=".3">
<path d="M178.1 188.4h1.4v.2h-.6v1.7h-.2v-1.7h-.6zM179.9 188.8h.7v1.3h.4v.2h-1.2v-.2h.5v-1.1h-.4zM180.3 188.3h.3v.3h-.3zM181.8 188.4h.2v.4h.6v.2h-.6v1l.6 .1v.2a.55 .55 0 0 1-.8-.5v-.8h-.4v-.2h.4zM183 188.3h.6l.1 1.6 .1 .2h.4v.2a.54 .54 0 0 1-.8-.5v-1.4h-.4zM184.8 189a.65 .65 0 0 1 .8-.1 .65 .65 0 0 1 .3 .7h-1.1a.56 .56 0 0 0 .4 .5 .56 .56 0 0 0 .6-.1v.2a.81 .81 0 0 1-1.1-.1 .81 .81 0 0 1 .1-1.1zM185 189.1l.4-.1 .2 .4h-.8zM186.7 188.9h.3v.4h-.3zM186.7 189.9h.3v.4h-.3zM263.1 192.4a.73 .73 0 0 1 .9 .2v.3l-.3 .3 .5 .6h-.2l-.3-.4-.2-.2h-.2v.6h-.2zM263.3 192.6h.2a.26 .26 0 0 1 .3 .2 .26 .26 0 0 1-.2 .3h-.3zM264.5 192.9l.1-.1a.49 .49 0 0 1 .5 0 .49 .49 0 0 1 .2 .5h-.8a.42 .42 0 0 0 .3 .4 .42 .42 0 0 0 .4-.1 .47 .47 0 0 1-.4 .3 .47 .47 0 0 1-.4-.3z"/>
<path d="M264.6 193l.3-.1 .2 .3h-.6zM265.5 192.8h.2l.3 .9 .3-.9h.2l-.4 1h-.2zM267.1 192.8h.2v.3h-.2zM267.1 193.6h.2v.2h-.2z"/>
</g>
<text font-size="2.7" fill="#480000" x="178" y="190.3">Title:</text>
<text font-size="2.2" fill="#c2c200" x="143.3" y="143">50.00 mm</text>
<g font-size="2" fill="#480000">
<text x="178" y="183.7">Sheet: Bottom courtyard area</text>
<text x="178" y="186.5">File: working.kicad_pcb</text>
<text x="178" y="193.9">Size: A4</text>
<text x="178" y="196.6">KiCad E.D.A. 7.0.6-7.0.6~ubuntu22.04.1 + KiBot v1.6.3</text>
<text x="200" y="193.9">Date: 2023-08-02_17-08-59</text>
<text x="263" y="196.6">Id: 3/6</text>
<text x="263" y="193.9">Rev:</text>
</g>
<g font-size="1.7" fill="#480000">
<text x="35" y="11.7">1</text>
<text x="85" y="11.7">2</text>
<text x="135" y="11.7">3</text>
<text x="185" y="11.7">4</text>
<text x="235" y="11.7">5</text>
<text x="285" y="11.7">6</text>
<text x="10.5" y="35.7">A</text>
<text x="285.5" y="35.7">A</text>
<text x="10.5" y="85.6">B</text>
<text x="285.5" y="85.6">B</text>
<text x="10.5" y="135.7">C</text>
<text x="285.5" y="135.7">C</text>
<text x="10.5" y="185.6">D</text>
<text x="285.5" y="185.6">D</text>
<text x="35" y="199.7">1</text>
<text x="85" y="199.7">2</text>
<text x="135" y="199.7">3</text>
<text x="185" y="199.7">4</text>
<text x="235" y="199.7">5</text>
<text x="285" y="199.7">6</text>
</g>
</svg>
